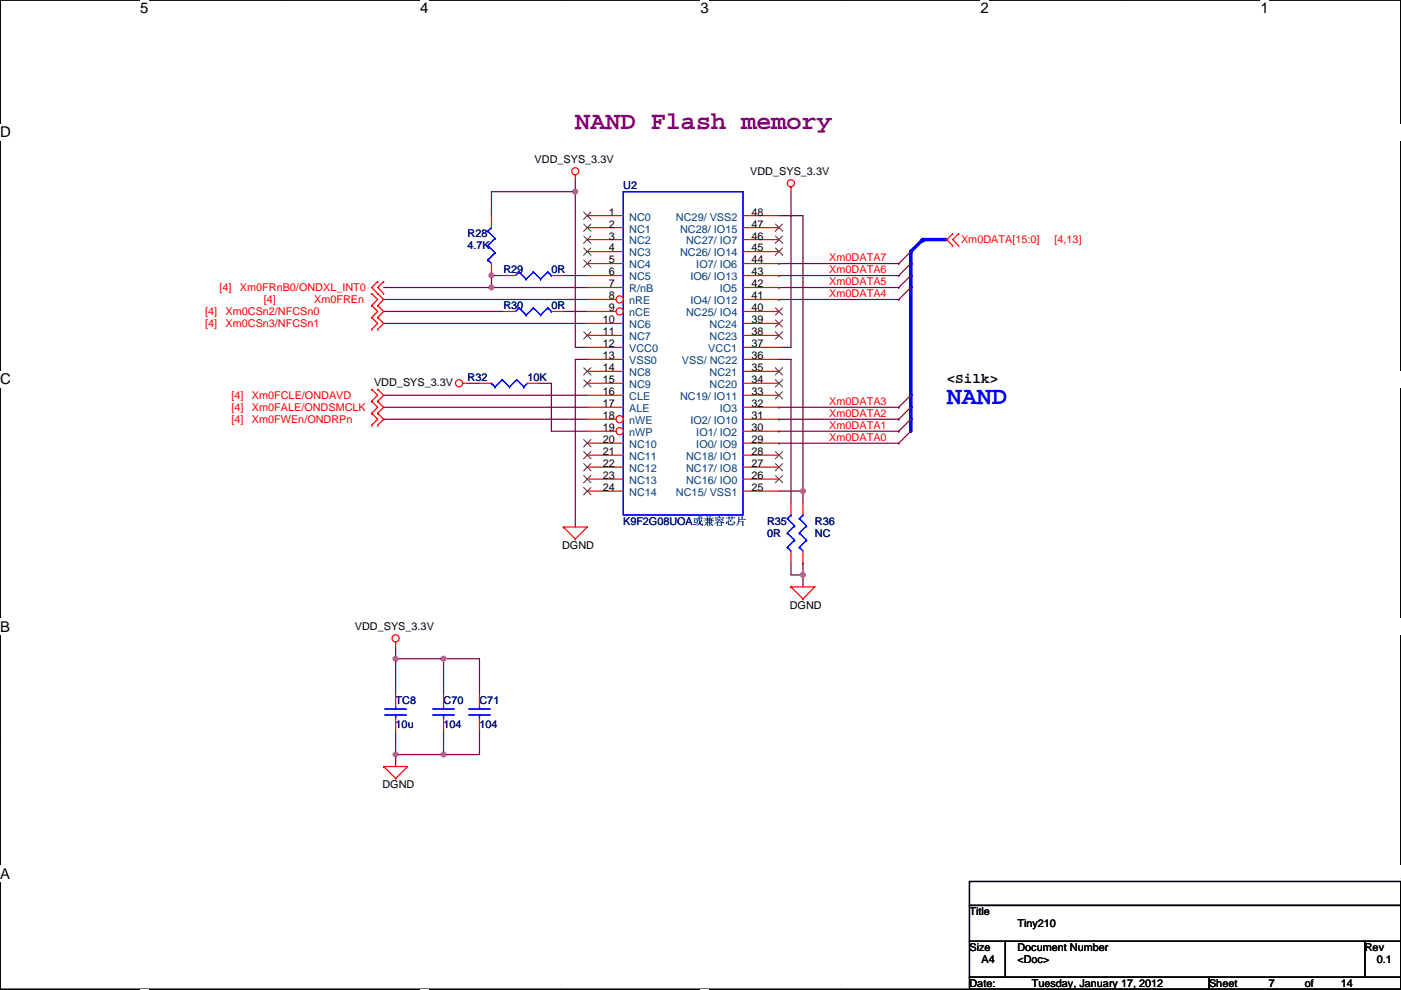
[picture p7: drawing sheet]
<svg xmlns="http://www.w3.org/2000/svg" width="297mm" height="210mm" viewBox="0 0 297 210" stroke-linecap="round" stroke-linejoin="round" font-family="sans-serif">
<path d="M.1 0h296.9v209.8h-296.9z" fill="none" stroke="#000" stroke-width=".25"/>
<g fill="#fff">
<path d="M29.7 0h1.8v3.5h-1.8z"/>
<path d="M29.7 209.8l1.8 .1z"/>
</g>
<path d="M59.4 0h.1M59.4 209.8h.1" fill="none" stroke="#000" stroke-width=".25"/>
<g fill="#fff">
<path d="M89.1 0h1.8v3.5h-1.8z"/>
<path d="M89.1 209.8l1.8 .1z"/>
</g>
<path d="M118.8 0h.1M118.8 209.8h.1" fill="none" stroke="#000" stroke-width=".25"/>
<g fill="#fff">
<path d="M148.5 0h1.8v3.5h-1.8z"/>
<path d="M148.5 209.8l1.8 .1z"/>
</g>
<path d="M178.2 0h.1M178.2 209.8h.1" fill="none" stroke="#000" stroke-width=".25"/>
<g fill="#fff">
<path d="M207.9 0h1.7v3.5h-1.7z"/>
<path d="M207.9 209.8l1.7 .1z"/>
</g>
<path d="M237.6 0h.1M237.6 209.8h.1" fill="none" stroke="#000" stroke-width=".25"/>
<g fill="#fff">
<path d="M267.3 0h1.7v3.5h-1.7z"/>
<path d="M267.3 209.8l1.7 .1z"/>
<path d="M.1 26.2h2.2v3.6h-2.2z"/>
<path d="M297 26.2v3.6z"/>
<path d="M.1 78.7h2.2v3.5h-2.2z"/>
<path d="M297 78.7v3.5z"/>
</g>
<path d="M.1 52.5h.1M297 52.5h.1" fill="none" stroke="#000" stroke-width=".25"/>
<g fill="#fff">
<path d="M.1 131.1h2.1v3.6h-2.1z"/>
<path d="M297 131.1v3.6z"/>
</g>
<path d="M.1 104.9h.1M297 104.9h.1" fill="none" stroke="#000" stroke-width=".25"/>
<g fill="#fff">
<path d="M0 183.6h2.2v3.5h-2.2z"/>
<path d="M297 183.6v3.5z"/>
</g>
<path d="M.1 157.4h.1M297 157.4h.1M205.5 199.7h7.7v7.6h-7.7zM205.5 187h91.5v5h-91.5zM205.5 192h91.5v7.7h-91.5zM213.2 199.7h76.2v7.6h-76.2zM289.4 199.7h7.6v7.6h-7.6zM205.5 207.3h50.8v2.5h-50.8zM256.3 207.3h40.7v2.5h-40.7z" fill="none" stroke="#000" stroke-width=".25"/>
<g fill="none" stroke="#800040" stroke-width=".25">
<path d="M122 38.1v2.6M104.2 58.4h.1M104.2 58.4h2.5M104.2 58.4v2.6M119.4 58.4h5.1M122 40.7v33h2.5M122 40.7h.1M122 40.7h-17.8v5M165.2 55.9h.1M165.2 45.7h5v58.5M165.2 58.4h.1M165.2 55.9h25.4"/>
<path d="M165.2 58.4h25.4M167.7 40.7v33h-2.5M190.6 55.9h.1M190.6 58.4h.1M193.1 53.4l-2.5 2.5M193.1 55.9l-2.5 2.5M193.1 58.4l-2.5 2.6M81.3 61h22.9M81.3 68.6h43.2M81.3 66.1h25.4M81.3 63.5h43.2M104.2 61h.1"/>
<path d="M104.2 61h20.3M119.4 66.1h5.1M124.5 76.2h-2.5v35.6M165.2 76.2h2.5v30.5M165.2 61h.1M165.2 63.5h.1M165.2 61h25.4M165.2 63.5h25.4M190.6 61h.1M190.6 63.5h.1M193.1 61l-2.5 2.5M81.3 86.4h43.2"/>
<path d="M81.3 83.8h43.2M81.3 88.9h.1M81.3 88.9h43.2M99.1 81.3h2.6M114.4 81.3h2.5v10.2h7.6M165.2 88.9h.1M165.2 91.5h.1M165.2 94h.1M165.2 86.4h.1M165.2 88.9h25.4M165.2 91.5h25.4M165.2 94h25.4"/>
<path d="M165.2 86.4h25.4M190.6 86.4h.1M190.6 88.9h.1M190.6 91.5h.1M190.6 94h.1M193.1 83.8l-2.5 2.6M193.1 86.4l-2.5 2.5M193.1 88.9l-2.5 2.6M193.1 91.5l-2.5 2.5M165.2 104.2h5M167.7 119.4v2.5h2.5M170.2 104.2h.1"/>
<path d="M170.2 119.4h.1M170.2 104.2v2.5M170.2 119.4v5.1M83.9 137.2v2.5M83.9 139.7h17.8v7.6M83.9 139.7h.1M83.9 139.7v7.6M94 139.7v7.6M94 139.7h.1M170.2 121.9h.1M83.9 155v5M94 155v5"/>
<path d="M101.7 155v5h-17.8M83.9 160v2.6M83.9 160h.1M94 160h.1"/>
</g>
<g fill="#f0f" stroke="#f0f" stroke-width=".25">
<circle cx="170.2" cy="104.1" r=".5"/>
<circle cx="170.2" cy="121.9" r=".5"/>
<circle cx="104.2" cy="61" r=".5"/>
<circle cx="122" cy="40.6" r=".5"/>
<circle cx="104.2" cy="58.4" r=".5"/>
<circle cx="94" cy="139.7" r=".5"/>
<circle cx="83.9" cy="139.7" r=".5"/>
<circle cx="83.9" cy="160" r=".5"/>
<circle cx="94" cy="160" r=".5"/>
</g>
<path d="M195.6 50.8l-2.5 2.6v38.1M195.6 50.8h.1M195.6 50.8h5.1" fill="none" stroke="#00f" stroke-width=".76"/>
<g fill="none" stroke="#f00" stroke-width=".25">
<path d="M122 37.1v1M167.7 39.6v1.1M80.1 59.7h.1M80.1 59.7l-1.3 1.3 2.5 2.5-1.2 1.3M81.3 59.7h.1M81.3 59.7l-1.2 1.3 1.2 1.3M104.2 45.7v2.6M104.2 55.9v2.5M124.5 45.7h7.6M124.5 48.3h7.6M124.5 50.8h7.6M124.5 53.4h7.6"/>
<path d="M124.5 55.9h7.6M124.5 58.4h7.6M202 49.6h.1M202 52.1h.1M202 49.6l-1.3 1.2 1.3 1.3M203.3 52.1h.1M203.3 49.6h.1M203.3 49.6l-1.3 1.2 1.3 1.3M78.8 62.3h.1M78.8 64.8h.1M78.8 67.3h.1M78.8 69.9h.1"/>
<path d="M78.8 62.3l1.3 1.2-1.3 1.3M78.8 64.8l1.3 1.3-1.3 1.2M78.8 67.3l1.3 1.3-1.3 1.3M80.1 64.8h.1M80.1 62.3h.1M80.1 67.3h.1M80.1 69.9h.1M80.1 64.8l1.2 1.3-1.2 1.2M80.1 67.3l1.2 1.3-1.2 1.3M81.3 62.3h.1M124.5 61h7.6M78.8 85.1h.1"/>
<path d="M78.8 87.7h.1M78.8 90.2h.1M78.8 82.6h.1M78.8 85.1l1.3 1.3-1.3 1.3M78.8 87.7l1.3 1.2-1.3 1.3M78.8 82.6l1.3 1.2-1.3 1.3M80.1 87.7h.1M80.1 85.1h.1M80.1 90.2h.1M80.1 82.6h.1M80.1 85.1l1.2 1.3-1.2 1.3M80.1 87.7l1.2 1.2-1.2 1.3"/>
<path d="M80.1 82.6l1.2 1.2-1.2 1.3M98.1 81.3h1M101.7 81.3h2.5M111.8 81.3h2.6M119.4 111.8h5.1l-2.5 2.5M119.4 111.8h.1M119.4 111.8l2.6 2.5M122 114.3h.1M170.2 106.7v2.5M170.2 116.9v2.5M83.9 136.2v1M167.7 124.5h5.1l-2.6 2.5"/>
<path d="M167.7 124.5h.1M167.7 124.5l2.5 2.5M170.2 127h.1M83.9 147.3v2.6M83.9 152.4v2.6M94 147.3v2.6M94 152.4v2.6M81.3 162.6h5.1l-2.5 2.5M81.3 162.6h.1M81.3 162.6l2.6 2.5M83.9 165.1h.1"/>
<circle cx="122" cy="36.3" r=".76"/>
<circle cx="167.7" cy="38.9" r=".76"/>
<circle cx="97.3" cy="81.3" r=".76"/>
<circle cx="83.9" cy="135.4" r=".76"/>
</g>
<g fill="none" stroke="#00f" stroke-width=".25">
<path d="M103.4 55.1h.1M103.4 52.1h.1M103.4 49h.1M103.4 55.1l.8 .8M103.4 52.1l1.6 1.5M103.4 49l1.6 1.6M104.2 48.3h.1M104.2 48.3l-.8 .7M105 53.6h.1M105 50.6h.1M105 53.6l-1.6 1.5M105 50.6l-1.6 1.5"/>
<path d="M132.1 40.7h25.4v68.5h-25.4zM104.2 81.3h.1M104.2 81.3l.8 .8M105 82.1h.1M106.5 80.5h.1M106.5 80.5l1.5 1.6M106.5 80.5l-1.5 1.6M108 82.1h.1M109.5 80.5h.1M109.5 80.5l1.6 1.6M109.5 80.5l-1.5 1.6M111.1 82.1h.1"/>
<path d="M111.8 81.3l-.7 .8M169.5 116.1h.1M169.5 113.1h.1M169.5 110h.1M169.5 116.1l.7 .8M169.5 113.1l1.5 1.5M169.5 110l1.5 1.5M170.2 109.2h.1M170.2 109.2l-.7 .8M171 114.6h.1M171 111.5h.1M171 114.6l-1.5 1.5"/>
<path d="M171 111.5l-1.5 1.6M81.6 151.7h4.6M81.6 150.4h4.6M83.9 149.9v.5M83.9 151.7h.1M83.9 151.7v.7M91.8 151.7h4.5M91.8 150.4h4.5M94 149.9v.5M94 151.7h.1M94 151.7v.7"/>
</g>
<path d="M123.8 45l1.5 1.5M123.8 47.5l1.5 1.6M123.8 50.1l1.5 1.5M123.8 52.6l1.5 1.5M123.8 55.1l1.5 1.6M125.3 45l-1.6 1.5M125.3 47.5l-1.6 1.6M125.3 50.1l-1.6 1.5M125.3 52.6l-1.6 1.5M125.3 55.1l-1.6 1.6" fill="none" stroke="#804000" stroke-width=".21"/>
<circle cx="131.4" cy="63.5" r=".76" fill="#fff" stroke="#f00" stroke-width=".25"/>
<path d="M124.5 63.5h6.1" fill="none" stroke="#f00" stroke-width=".25"/>
<circle cx="131.4" cy="66" r=".76" fill="#fff" stroke="#f00" stroke-width=".25"/>
<path d="M124.5 66.1h6.1M124.5 68.6h7.6M124.5 71.1h7.6M124.5 73.7h7.6M124.5 76.2h7.6M124.5 78.8h7.6M124.5 81.3h7.6M124.5 83.8h7.6M124.5 86.4h7.6" fill="none" stroke="#f00" stroke-width=".25"/>
<path d="M123.8 70.4l1.5 1.5M123.8 78l1.5 1.5M125.3 70.4l-1.6 1.5M125.3 78l-1.6 1.5M123.8 80.5l1.5 1.6M125.3 80.5l-1.6 1.6" fill="none" stroke="#804000" stroke-width=".21"/>
<circle cx="131.4" cy="88.9" r=".76" fill="#fff" stroke="#f00" stroke-width=".25"/>
<path d="M124.5 88.9h6.1" fill="none" stroke="#f00" stroke-width=".25"/>
<circle cx="131.4" cy="91.4" r=".76" fill="#fff" stroke="#f00" stroke-width=".25"/>
<g fill="none" stroke="#f00" stroke-width=".25">
<path d="M106.7 58.4h2.6M116.9 58.4h2.5M157.5 45.7h7.7M157.5 48.3h7.7M157.5 50.8h7.7M157.5 53.4h7.7M157.5 55.9h7.7M157.5 58.4h7.7M106.7 66.1h2.6M116.9 66.1h2.5M157.5 61h7.7M157.5 63.5h7.7"/>
<path d="M157.5 66.1h7.7M157.5 68.6h7.7M157.5 71.1h7.7M157.5 73.7h7.7M157.5 76.2h7.7M157.5 78.8h7.7M124.5 91.5h6.1M124.5 94h7.6M124.5 96.5h7.6M124.5 99.1h7.6M157.5 91.5h7.7M157.5 94h7.7"/>
<path d="M157.5 96.5h7.7M157.5 99.1h7.7M157.5 81.3h7.7M157.5 83.8h7.7M157.5 86.4h7.7M157.5 88.9h7.7M124.5 101.6h7.6M124.5 104.2h7.6M157.5 101.6h7.7M157.5 104.2h7.7M167.7 106.7v2.5M167.7 116.9v2.5"/>
<path d="M101.7 147.3v2.6M101.7 152.4v2.6"/>
</g>
<g fill="none" stroke="#804000" stroke-width=".21">
<path d="M164.4 47.5l1.5 1.6M164.4 50.1l1.5 1.5M164.4 52.6l1.5 1.5M165.9 52.6l-1.5 1.5M165.9 47.5l-1.5 1.6M165.9 50.1l-1.5 1.5M164.4 65.3l1.5 1.5M164.4 67.8l1.5 1.6M164.4 70.4l1.5 1.5M164.4 78l1.5 1.5M165.9 65.3l-1.5 1.5M165.9 67.8l-1.5 1.6"/>
<path d="M165.9 70.4l-1.5 1.5M165.9 78l-1.5 1.5M123.8 93.2l1.5 1.6M123.8 95.8l1.5 1.5M123.8 98.3l1.5 1.6M125.3 93.2l-1.6 1.6M125.3 95.8l-1.6 1.5M125.3 98.3l-1.6 1.6M164.4 80.5l1.5 1.6M164.4 83.1l1.5 1.5M164.4 95.8l1.5 1.5M164.4 98.3l1.5 1.6"/>
<path d="M165.9 80.5l-1.5 1.6M165.9 83.1l-1.5 1.5M165.9 95.8l-1.5 1.5M165.9 98.3l-1.5 1.6M123.8 100.9l1.5 1.5M123.8 103.4l1.5 1.5M125.3 100.9l-1.6 1.5M125.3 103.4l-1.6 1.5M164.4 100.9l1.5 1.5M165.9 100.9l-1.5 1.5"/>
</g>
<g fill="none" stroke="#00f" stroke-width=".25">
<path d="M110 57.7h.1M110 57.7l-.7 .7M110 57.7l1.6 1.5M111.6 59.2h.1M113.1 57.7h.1M113.1 57.7l-1.5 1.5M113.1 57.7l1.5 1.5M114.6 59.2h.1M116.1 57.7h.1M116.1 57.7l-1.5 1.5M116.1 57.7l.8 .7M116.9 58.4h.1"/>
<path d="M110 65.3h.1M110 65.3l-.7 .8M110 65.3l1.6 1.5M111.6 66.8h.1M113.1 65.3h.1M113.1 65.3l-1.5 1.5M113.1 65.3l1.5 1.5M114.6 66.8h.1M116.1 65.3h.1M116.1 65.3l-1.5 1.5M116.1 65.3l.8 .8M116.9 66.1h.1"/>
<path d="M166.9 116.1h.1M166.9 113.1h.1M166.9 110h.1M166.9 116.1l.8 .8M166.9 113.1l1.6 1.5M166.9 110l1.6 1.5M167.7 109.2h.1M167.7 109.2l-.8 .8M168.5 114.6h.1M168.5 111.5h.1M168.5 114.6l-1.6 1.5M168.5 111.5l-1.6 1.6"/>
<path d="M99.4 151.7h4.5M99.4 150.4h4.5M101.7 149.9v.5M101.7 151.7h.1M101.7 151.7v.7"/>
</g>
<g fill="#f0f" stroke="#f0f" stroke-width=".25">
<circle cx="170.2" cy="104.1" r=".5"/>
<circle cx="170.2" cy="121.9" r=".5"/>
<circle cx="104.2" cy="61" r=".5"/>
<circle cx="122" cy="40.6" r=".5"/>
<circle cx="104.2" cy="58.4" r=".5"/>
<circle cx="94" cy="139.7" r=".5"/>
<circle cx="83.9" cy="139.7" r=".5"/>
<circle cx="83.9" cy="160" r=".5"/>
<circle cx="94" cy="160" r=".5"/>
</g>
<text font-size="5.3" fill="#800080" x="122" y="27.4">NAND Flash memory</text>
<text font-size="5.3" fill="#00f" x="200.7" y="85.8">NAND</text>
<g font-size="3.2">
<text x="29.7" y="2.8">5</text>
<text x="89.1" y="2.8">4</text>
<text x="148.5" y="2.8">3</text>
<text x="207.9" y="2.8">2</text>
<text x="267.3" y="2.8">1</text>
<text x=".1" y="29.1">D</text>
<text x=".1" y="81.5">C</text>
<text x=".1" y="134">B</text>
<text x=".1" y="186.4">A</text>
<text x="297" y="186.4">A</text>
</g>
<text font-size="3" x="200.7" y="81.3">&lt;Silk&gt;</text>
<g font-size="2.3">
<text x="113.3" y="34.6">VDD_SYS_3.3V</text>
<text x="159.1" y="37.1">VDD_SYS_3.3V</text>
<text x="129.1" y="45.7">1</text>
<text x="159.3" y="45.7">48</text>
<text x="129.1" y="48.3">2</text>
<text x="129.1" y="50.8">3</text>
<text x="129.1" y="53.3">4</text>
<text x="159.3" y="50.8">46</text>
<text x="159.3" y="48.3">47</text>
<text x="159.3" y="53.3">45</text>
<text x="129.1" y="55.9">5</text>
<text x="129.1" y="58.4">6</text>
<text x="159.3" y="55.9">44</text>
<text x="159.3" y="58.4">43</text>
<text x="129.1" y="61">7</text>
<text x="129.1" y="63.5">8</text>
<text x="159.3" y="63.5">41</text>
<text x="159.3" y="61">42</text>
<text x="127.8" y="68.6">10</text>
<text x="127.8" y="71.1">11</text>
<text x="129.1" y="66">9</text>
<text x="159.3" y="66">40</text>
<text x="159.3" y="68.6">39</text>
<text x="159.3" y="71.1">38</text>
<text x="127.8" y="73.7">12</text>
<text x="127.8" y="76.2">13</text>
<text x="159.3" y="73.7">37</text>
<text x="159.3" y="76.2">36</text>
<text x="79.3" y="81.8">VDD_SYS_3.3V</text>
<text x="127.8" y="78.7">14</text>
<text x="127.8" y="81.3">15</text>
<text x="127.8" y="83.8">16</text>
<text x="159.3" y="83.8">33</text>
<text x="159.3" y="78.7">35</text>
<text x="159.3" y="81.3">34</text>
<text x="127.8" y="86.4">17</text>
<text x="127.8" y="88.9">18</text>
<text x="159.3" y="88.9">31</text>
<text x="159.3" y="86.4">32</text>
<text x="127.8" y="91.4">19</text>
<text x="127.8" y="94">20</text>
<text x="159.3" y="91.4">30</text>
<text x="159.3" y="94">29</text>
<text x="127.8" y="96.5">21</text>
<text x="127.8" y="99.1">22</text>
<text x="127.8" y="101.6">23</text>
<text x="159.3" y="96.5">28</text>
<text x="159.3" y="99.1">27</text>
<text x="159.3" y="101.6">26</text>
<text x="127.8" y="104.1">24</text>
<text x="159.3" y="104.1">25</text>
<text x="119.2" y="116.4">DGND</text>
<text x="167.4" y="129.1">DGND</text>
<text x="75.2" y="133.6">VDD_SYS_3.3V</text>
<text x="81.1" y="167.2">DGND</text>
<text x="205.5" y="194.1">Title</text>
<text x="215.7" y="196.6">Tiny210</text>
<text x="205.5" y="201.7">Size</text>
<text x="215.7" y="201.7">Document Number</text>
<text x="289.4" y="201.7">Rev</text>
<text x="205.5" y="209.3">Date:</text>
<text x="208.1" y="204.3">A4</text>
<text x="215.7" y="204.3">&lt;Doc&gt;</text>
<text x="218.8" y="209.3">Tuesday, January 17, 2012</text>
<text x="256.3" y="209.3">Sheet</text>
<text x="269" y="209.3">7</text>
<text x="276.7" y="209.3">of</text>
<text x="284.3" y="209.3">14</text>
<text x="291.9" y="204.3">0.1</text>
</g>
<g font-size="2.3" fill="#000080">
<text x="132.1" y="40.2">U2</text>
<text x="99.1" y="50.3">R28</text>
<text x="99.1" y="52.9">4.7K</text>
<text x="106.7" y="58">R29</text>
<text x="116.9" y="58">0R</text>
<text x="106.7" y="65.6">R30</text>
<text x="116.9" y="65.6">0R</text>
<text x="99.1" y="80.8">R32</text>
<text x="111.8" y="80.8">10K</text>
<text x="132.1" y="111.3">K9F2G08UOA或兼容芯片</text>
<text x="162.6" y="111.3">R35</text>
<text x="162.6" y="113.8">0R</text>
<text x="172.8" y="111.3">R36</text>
<text x="172.8" y="113.8">NC</text>
<text x="83.9" y="149.4">TC8</text>
<text x="94" y="149.4">C70</text>
<text x="101.7" y="149.4">C71</text>
<text x="83.9" y="154.5">10u</text>
<text x="94" y="154.5">104</text>
<text x="101.7" y="154.5">104</text>
</g>
<g font-size="2.3" fill="#004080">
<text x="133.4" y="46.8">NC0</text>
<text x="143.3" y="46.8">NC29/ VSS2</text>
<text x="133.4" y="49.3">NC1</text>
<text x="133.4" y="51.9">NC2</text>
<text x="144.2" y="49.3">NC28/ IO15</text>
<text x="145.5" y="51.9">NC27/ IO7</text>
<text x="133.4" y="54.4">NC3</text>
<text x="133.4" y="56.9">NC4</text>
<text x="133.4" y="59.5">NC5</text>
<text x="144.2" y="54.4">NC26/ IO14</text>
<text x="146.4" y="59.5">IO6/ IO13</text>
<text x="147.6" y="56.9">IO7/ IO6</text>
<text x="133.4" y="62">R/nB</text>
<text x="133.4" y="64.6">nRE</text>
<text x="146.4" y="64.6">IO4/ IO12</text>
<text x="152.6" y="62">IO5</text>
<text x="133.4" y="67.1">nCE</text>
<text x="133.4" y="69.6">NC6</text>
<text x="145.5" y="67.1">NC25/ IO4</text>
<text x="150.4" y="69.6">NC24</text>
<text x="133.4" y="72.2">NC7</text>
<text x="133.4" y="74.7">VCC0</text>
<text x="133.4" y="77.3">VSS0</text>
<text x="144.6" y="77.3">VSS/ NC22</text>
<text x="150.2" y="74.7">VCC1</text>
<text x="150.4" y="72.2">NC23</text>
<text x="133.4" y="79.8">NC8</text>
<text x="133.4" y="82.3">NC9</text>
<text x="150.4" y="79.8">NC21</text>
<text x="150.4" y="82.3">NC20</text>
<text x="133.4" y="84.9">CLE</text>
<text x="133.4" y="87.4">ALE</text>
<text x="133.4" y="90">nWE</text>
<text x="144.2" y="84.9">NC19/ IO11</text>
<text x="146.4" y="90">IO2/ IO10</text>
<text x="152.6" y="87.4">IO3</text>
<text x="133.4" y="92.5">nWP</text>
<text x="133.4" y="95">NC10</text>
<text x="147.6" y="92.5">IO1/ IO2</text>
<text x="147.6" y="95">IO0/ IO9</text>
<text x="133.4" y="97.6">NC11</text>
<text x="133.4" y="100.1">NC12</text>
<text x="145.5" y="97.6">NC18/ IO1</text>
<text x="145.5" y="100.1">NC17/ IO8</text>
<text x="133.4" y="102.7">NC13</text>
<text x="133.4" y="105.2">NC14</text>
<text x="143.3" y="105.2">NC15/ VSS1</text>
<text x="145.5" y="102.7">NC16/ IO0</text>
</g>
<g font-size="2.3" fill="#f00">
<text x="203.8" y="51.6">Xm0DATA[15:0]</text>
<text x="223.6" y="51.6">[4,13]</text>
<text x="175.8" y="55.4">Xm0DATA7</text>
<text x="175.8" y="57.9">Xm0DATA6</text>
<text x="46.5" y="61.8">[4]</text>
<text x="50.9" y="61.8">Xm0FRnB0/ONDXL_INT0</text>
<text x="55.9" y="64.3">[4]</text>
<text x="66.6" y="64.3">Xm0FREn</text>
<text x="175.8" y="60.5">Xm0DATA5</text>
<text x="175.8" y="63">Xm0DATA4</text>
<text x="43.5" y="66.8">[4]</text>
<text x="43.5" y="69.4">[4]</text>
<text x="47.8" y="66.8">Xm0CSn2/NFCSn0</text>
<text x="47.8" y="69.4">Xm0CSn3/NFCSn1</text>
<text x="49.1" y="87.2">[4]</text>
<text x="49.1" y="89.7">[4]</text>
<text x="49.1" y="84.6">[4]</text>
<text x="53.4" y="87.2">Xm0FALE/ONDSMCLK</text>
<text x="53.4" y="89.7">Xm0FWEn/ONDRPn</text>
<text x="53.4" y="84.6">Xm0FCLE/ONDAVD</text>
<text x="175.8" y="88.4">Xm0DATA2</text>
<text x="175.8" y="85.9">Xm0DATA3</text>
<text x="175.8" y="91">Xm0DATA1</text>
<text x="175.8" y="93.5">Xm0DATA0</text>
</g>
</svg>
